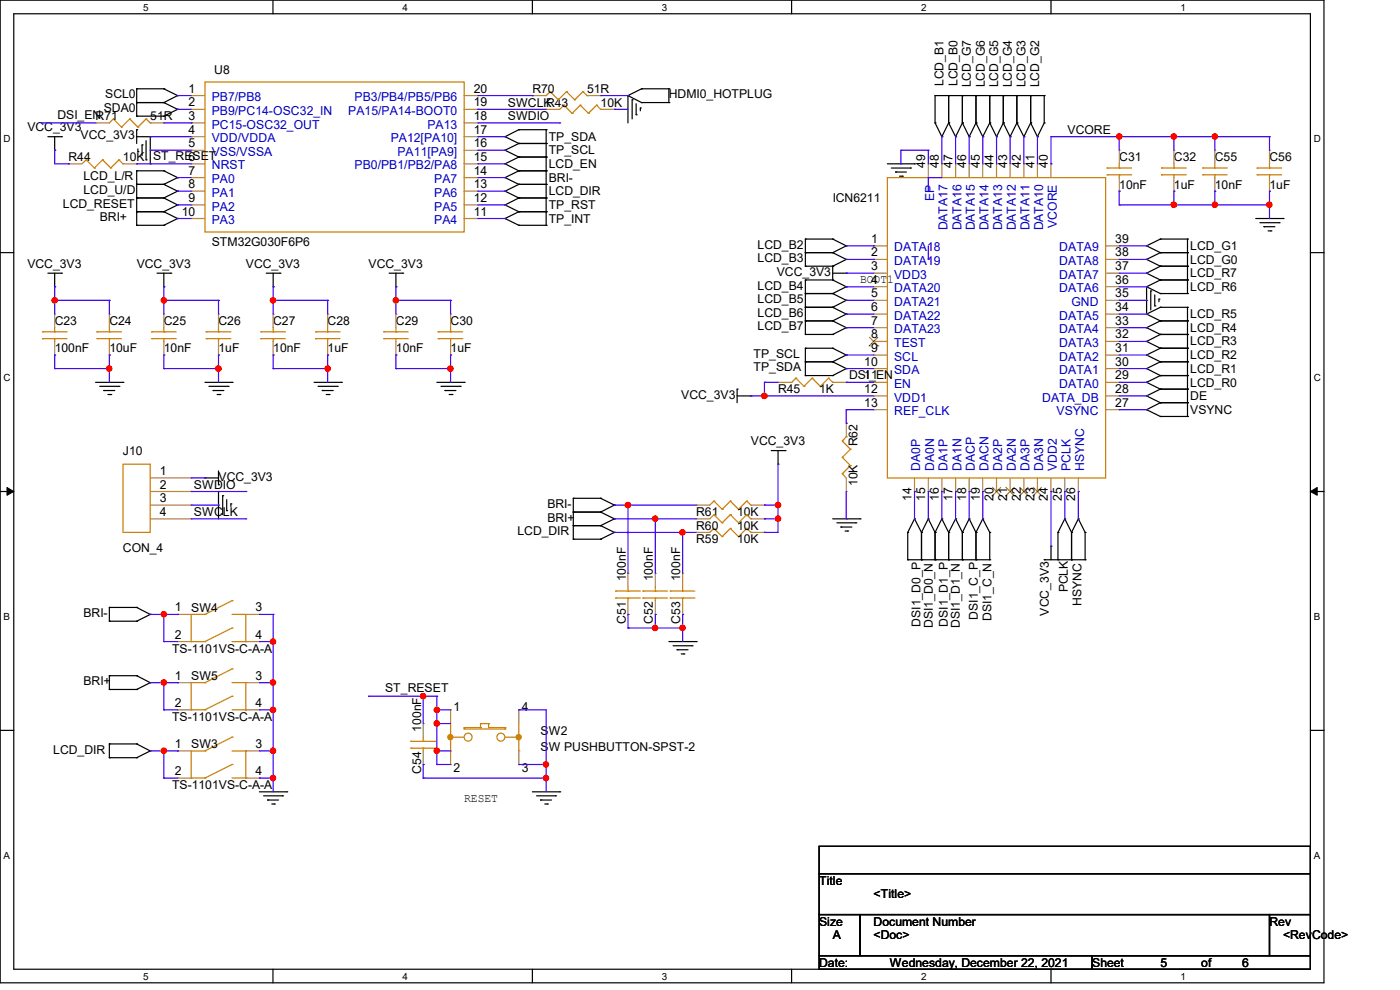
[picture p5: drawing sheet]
<svg xmlns="http://www.w3.org/2000/svg" width="297mm" height="210mm" viewBox="0 0 297 210" stroke-linecap="round" stroke-linejoin="round" font-family="sans-serif">
<path d="M0 0h280.9v208.5h-280.9zM2.9 2.9h275.1v202.7h-275.1z" fill="none" stroke="#000" stroke-width=".25"/>
<g fill="#fff">
<path d="M30.4 .3h1.1v2.4h-1.1z"/>
<path d="M30.4 205.9h1.1v2.3h-1.1z"/>
</g>
<path d="M57.9 0v2.9M57.9 205.6v2.9" fill="none" stroke="#000" stroke-width=".25"/>
<g fill="#fff">
<path d="M85.4 .3h1.1v2.4h-1.1z"/>
<path d="M85.4 205.9h1.1v2.3h-1.1z"/>
</g>
<path d="M112.9 0v2.9M112.9 205.6v2.9" fill="none" stroke="#000" stroke-width=".25"/>
<g fill="#fff">
<path d="M140.4 .3h1.2v2.4h-1.2z"/>
<path d="M140.4 205.9h1.2v2.3h-1.2z"/>
</g>
<path d="M167.9 0v2.9M167.9 205.6v2.9" fill="none" stroke="#000" stroke-width=".25"/>
<g fill="#fff">
<path d="M195.4 .3h1.2v2.4h-1.2z"/>
<path d="M195.4 205.9h1.2v2.3h-1.2z"/>
</g>
<path d="M223 0v2.9M223 205.6v2.9" fill="none" stroke="#000" stroke-width=".25"/>
<g fill="#fff">
<path d="M250.4 .3h1.2v2.4h-1.2z"/>
<path d="M250.4 205.9h1.2v2.3h-1.2z"/>
<path d="M.8 28.2h1.4v2.4h-1.4z"/>
<path d="M278.7 28.2h1.5v2.4h-1.5z"/>
<path d="M.8 78.9h1.4v2.3h-1.4z"/>
<path d="M278.7 78.9h1.5v2.3h-1.5z"/>
</g>
<path d="M0 53.6h2.9M278 53.6h2.9" fill="none" stroke="#000" stroke-width=".25"/>
<g fill="#fff">
<path d="M.8 129.6h1.3v2.3h-1.3z"/>
<path d="M278.7 129.6h1.4v2.3h-1.4z"/>
</g>
<path d="M0 104.3h2.9M278 104.3h2.9" fill="none" stroke="#000" stroke-width=".25"/>
<path d="M1.5 103.4l1.4 .9-1.4 .8zM278 104.3l1.4-.9v1.7z" fill="#000" stroke="#000" stroke-width=".21"/>
<g fill="#fff">
<path d="M.8 180.3h1.3v2.3h-1.3z"/>
<path d="M278.7 180.3h1.4v2.3h-1.4z"/>
</g>
<g fill="none" stroke="#000" stroke-width=".25">
<path d="M29 18.8h.1M29 18.8v5.8M29 18.8h5.8M34.8 18.8h.1M34.8 18.8l2.9 1.5M136.1 18.8h.1M136.1 18.8h5.8M136.1 18.8l-2.9 1.5M141.9 18.8h.1M141.9 18.8v3M10.2 29h2.8M11.6 31.9h.1"/>
<path d="M11.6 29v2.9M13 29h.1M29 39.1h.1M29 36.2h.1M29 21.8h.1M29 24.6h.1M29 27.5h.1M29 39.1h5.8M29 27.5v2.9M29 36.2v11.6M29 36.2h5.8M29 21.8h5.8"/>
<path d="M29 24.6h5.8M29 29h2.9M29.3 32.2h.1M29.3 31.6v.6M30.1 30.7h.1M30.1 30.7v2.3M31 33.9h.1M31 29.8v4.1M31.9 29h.1M31.9 34.8h.1M31.9 29v5.8M34.8 39.1h.1"/>
<path d="M34.8 36.2h.1M34.8 21.8h.1M34.8 24.6h.1M34.8 36.2l2.9 1.5M34.8 39.1l2.9 1.5M34.8 21.8l2.9 1.4M37.7 37.7h.1M37.7 20.3h.1M37.7 23.2h.1M37.7 37.7l-2.9 1.4M37.7 20.3l-2.9 1.5M37.7 23.2l-2.9 1.4"/>
<path d="M107.1 29h.1M107.1 31.9h.1M107.1 34.8h.1M107.1 37.7h.1M107.1 29l3 1.4M107.1 31.9l3 1.4M107.1 34.8l3 1.4M107.1 37.7l3 1.4M110.1 27.5h.1M110.1 30.4h.1M110.1 33.3h.1M110.1 39.1h.1"/>
<path d="M110.1 36.2h.1M110.1 39.1h5.8M110.1 36.2h5.8M110.1 27.5l-3 1.5M110.1 27.5h5.8M110.1 30.4h5.8M110.1 30.4l-3 1.5M110.1 33.3h5.8M110.1 39.1l-3 1.5M110.1 33.3l-3 1.5M110.1 36.2l-3 1.5M115.9 27.5h.1"/>
<path d="M115.9 30.4h.1M115.9 33.3h.1M115.9 39.1h.1M115.9 36.2h.1M115.9 27.5v20.3M133.2 20.3h.1M133.2 20.3l2.9 1.5M133.2 20.3v5.8M134.1 21.2h.1M134.1 21.2v4M135 24.3h.1M135 22v2.3"/>
<path d="M135.8 22.9h.1M135.8 22.9v.6M136.1 21.8h.1M136.1 21.8h5.8M141.9 21.8h.1M188.3 34.8h5.7M189.1 35.6h4.1M190 36.5h.1M190 36.5h2.3M190.8 37.4h.6M191.4 37.4h.1M193.2 35.6h.1"/>
<path d="M194 34.8h.1M198.4 26.1h.1M198.4 20.3h.1M198.4 20.3h23.1M198.4 26.1l1.4 2.9M198.4 20.3v5.8M199.8 29h.1M201.3 26.1h.1M201.3 20.3h.1M201.3 26.1l1.4 2.9M201.3 20.3v5.8M201.3 26.1l-1.5 2.9"/>
<path d="M202.7 29h.1M204.2 20.3h.1M204.2 26.1h.1M204.2 20.3v5.8M204.2 26.1l-1.5 2.9M204.2 26.1l1.4 2.9M205.6 29h.1M207.1 20.3h.1M207.1 26.1h.1M207.1 20.3v5.8M207.1 26.1l-1.5 2.9M207.1 26.1l1.4 2.9"/>
<path d="M208.5 29h.1M210 20.3h.1M210 26.1h.1M210 20.3v5.8M210 26.1l-1.5 2.9M210 26.1l1.4 2.9M211.4 29h.1M212.9 20.3h.1M212.9 26.1h.1M212.9 20.3v5.8M212.9 26.1l-1.5 2.9M212.9 26.1l1.4 2.9"/>
<path d="M214.3 29h.1M215.7 20.3h.1M215.7 26.1h.1M215.7 20.3v5.8M215.7 26.1l-1.4 2.9M215.7 26.1l1.5 2.9M217.2 29h.1M218.7 20.3h.1M218.7 26.1h.1M218.7 20.3v5.8M218.7 26.1l-1.5 2.9M218.7 26.1l1.4 2.9"/>
<path d="M220.1 29h.1M221.5 20.3h.1M221.5 26.1h.1M221.5 20.3v5.8M221.5 26.1l-1.4 2.9M10.2 58h2.8M11.6 58v2.8M13 58h.1M29 42h.1M29 44.9h.1M29 47.8h.1M29 42h5.8"/>
<path d="M29 44.9h5.8M29 47.8h5.8M33.3 58h2.9M34.8 42h.1M34.8 44.9h.1M34.8 47.8h.1M34.8 42l2.9 1.5M34.8 44.9l2.9 1.5M34.8 58v2.8M36.2 58h.1M37.7 40.6h.1M37.7 43.5h.1"/>
<path d="M37.7 46.4h.1M37.7 40.6l-2.9 1.4M37.7 43.5l-2.9 1.4M37.7 46.4l-2.9 1.4M56.5 58h2.9M58 58v2.8M59.4 58h.1M82.5 58h2.9M84 58v2.8M85.4 58h.1M107.1 40.6h.1M107.1 43.5h.1"/>
<path d="M107.1 46.4h.1M107.1 40.6l3 1.4M107.1 43.5l3 1.4M107.1 46.4l3 1.4M110.1 42h.1M110.1 44.9h.1M110.1 47.8h.1M110.1 42h5.8M110.1 44.9h5.8M110.1 42l-3 1.5M110.1 44.9l-3 1.5M110.1 47.8h5.8"/>
<path d="M115.9 42h.1M115.9 44.9h.1M115.9 47.8h.1M170.9 53.6h.1M170.9 50.7h.1M170.9 56.5h.1M170.9 59.4h.1M170.9 53.6h5.8M170.9 50.7v5.8M170.9 59.4v11.6M170.9 50.7h5.8M170.9 56.5h5.8"/>
<path d="M170.9 59.4h5.8M176.7 53.6h.1M176.7 50.7h.1M176.7 56.5h.1M176.7 59.4h.1M176.7 50.7l2.8 1.5M176.7 53.6l2.8 1.4M176.7 59.4l2.8 1.4M176.7 58h2.8M176.7 56.5v2.9M179.5 52.2h.1M179.5 55h.1"/>
<path d="M179.5 58h.1M179.5 52.2l-2.8 1.4M179.5 55l-2.8 1.5M243.2 55h.1M243.2 52.2h.1M243.2 58h.1M243.2 55l3 1.5M243.2 52.2l3 1.4M243.2 58l3 1.4M246.2 53.6h.1M246.2 56.5h.1M246.2 50.7h.1"/>
<path d="M246.2 59.4h.1M246.2 53.6h5.7M246.2 50.7h5.7M246.2 56.5h5.7M246.2 59.4h5.7M246.2 53.6l-3 1.4M246.2 50.7l-3 1.5M246.2 59.4l-3 1.4M246.2 56.5l-3 1.5M251.9 53.6h.1M251.9 56.5h.1M251.9 50.7h.1"/>
<path d="M251.9 59.4h.1M251.9 50.7v11.6M266.4 46.4h5.8M267.3 47.2h4.1M268.1 48.1h.1M268.1 48.1h2.4M269 49h.6M269.6 49h.1M271.4 47.2h.1M272.2 46.4h.1M11.6 60.8h.1M34.8 60.8h.1"/>
<path d="M58 60.8h.1M84 60.8h.1M170.9 62.3h.1M170.9 65.2h.1M170.9 68.1h.1M170.9 71h.1M170.9 76.8h.1M170.9 73.9h.1M170.9 79.7h.1M170.9 73.9v5.8M170.9 62.3h5.8M170.9 65.2h5.8"/>
<path d="M170.9 68.1h5.8M170.9 71h5.8M170.9 79.7h5.8M170.9 76.8h5.8M170.9 73.9h5.8M176.7 62.3h.1M176.7 65.2h.1M176.7 68.1h.1M176.7 71h.1M176.7 76.8h.1M176.7 73.9h.1M176.7 79.7h.1"/>
<path d="M176.7 62.3l2.8 1.4M176.7 65.2l2.8 1.4M176.7 68.1l2.8 1.4M176.7 73.9l2.8 1.4M176.7 76.8l2.8 1.4M179.5 60.8h.1M179.5 63.7h.1M179.5 66.6h.1M179.5 69.5h.1M179.5 75.3h.1M179.5 78.2h.1M179.5 60.8l-2.8 1.5"/>
<path d="M179.5 63.7l-2.8 1.5M179.5 66.6l-2.8 1.5M179.5 69.5l-2.8 1.5M179.5 75.3l-2.8 1.5M179.5 78.2l-2.8 1.5M243.2 78.2h.1M243.2 75.3h.1M243.2 72.4h.1M243.2 69.5h.1M243.2 66.6h.1M243.2 60.8h.1M243.2 78.2l3 1.5"/>
<path d="M243.2 75.3l3 1.5M243.2 72.4l3 1.5M243.2 69.5l3 1.5M243.2 66.6l3 1.5M243.2 60.8l3 1.5M243.2 60.8v5.8M244.1 61.7h.1M244.1 61.7v4M245 64.9h.1M245 62.6v2.3M245.9 63.5h.1M245.9 63.5v.5"/>
<path d="M246.2 79.7h.1M246.2 76.8h.1M246.2 73.9h.1M246.2 71h.1M246.2 68.1h.1M246.2 65.2h.1M246.2 62.3h.1M246.2 62.3h5.7M246.2 65.2h5.7M246.2 68.1h5.7M246.2 71h5.7M246.2 79.7l-3 1.4"/>
<path d="M246.2 79.7h5.7M246.2 76.8l-3 1.4M246.2 76.8h5.7M246.2 73.9l-3 1.4M246.2 73.9h5.7M246.2 71l-3 1.4M246.2 68.1l-3 1.4M246.2 65.2l-3 1.4M251.9 79.7h.1M251.9 76.8h.1M251.9 73.9h.1M251.9 71h.1"/>
<path d="M251.9 68.1h.1M251.9 65.2h.1M251.9 62.3h.1M251.9 65.2v23.1M20.3 81.1h5.8M21.2 82h4M22 82.8h.1M22 82.8h2.3M22.9 83.7h.6M23.5 83.7h.1M25.2 82h.1M26.1 81.1h.1"/>
<path d="M43.5 81.1h5.7M44.3 82h4.1M45.2 82.8h.1M45.2 82.8h2.3M46.1 83.7h.6M46.4 99.9v2.9M46.7 83.7h.1M48.4 82h.1M49.2 81.1h.1M66.6 81.1h5.8M67.5 82h4M68.4 82.8h.1"/>
<path d="M68.4 82.8h2.3M69.2 83.7h.6M69.8 83.7h.1M71.5 82h.1M72.4 81.1h.1M92.7 81.1h5.8M93.6 82h4M94.4 82.8h.1M94.4 82.8h2.3M95.3 83.7h.6M95.9 83.7h.1M97.6 82h.1"/>
<path d="M98.5 81.1h.1M156.4 82.5h.1M156.4 84h2.9M156.4 82.5v2.9M159.3 84h.1M163.6 95.6h2.9M165.1 98.5h.1M165.1 95.6v2.9M166.5 95.6h.1M243.2 81.1h.1M243.2 84h.1M243.2 86.9h.1"/>
<path d="M243.2 81.1l3 1.4M243.2 84l3 1.4M243.2 86.9l3 1.4M246.2 82.5h.1M246.2 85.4h.1M246.2 88.3h.1M246.2 82.5h5.7M246.2 82.5l-3 1.5M246.2 85.4h5.7M246.2 85.4l-3 1.5M246.2 88.3h5.7M251.9 82.5h.1"/>
<path d="M251.9 85.4h.1M251.9 88.3h.1M43.5 101.4h.1M43.5 101.4h2.9M46.4 102.8h.1M46.4 104.3h.1M46.4 104.3v5.8M47.2 105.2h.1M47.2 105.2v4M48.1 108.3h.1M48.1 106v2.3M49 106.9h.1"/>
<path d="M49 106.9v.5M121.6 114.4h.1M121.6 111.5h.1M121.6 108.6h.1M121.6 105.7h.1M121.6 114.4h5.8M121.6 105.7v8.7M121.6 111.5h5.8M121.6 108.6h5.8M121.6 105.7h5.8M127.4 114.4h.1M127.4 111.5h.1"/>
<path d="M127.4 108.6h.1M127.4 105.7h.1M127.4 111.5l2.9 1.4M127.4 105.7l2.9 1.4M127.4 108.6l2.9 1.5M130.3 112.9h.1M130.3 107.1h.1M130.3 110.1h.1M130.3 112.9l-2.9 1.5M130.3 107.1l-2.9 1.5M130.3 110.1l-2.9 1.4M176.7 110.1h5.8"/>
<path d="M177.5 110.9h4.1M178.4 111.8h.1M178.4 111.8h2.3M179.3 112.6h.5M179.8 112.6h.1M181.6 110.9h.1M182.5 110.1h.1M192.6 118.7h.1M192.6 112.9h.1M192.6 118.7h17.4M192.6 112.9v5.8M194 110.1h.1"/>
<path d="M194 110.1l1.5 2.8M194 110.1l-1.4 2.8M195.5 118.7h.1M195.5 112.9h.1M195.5 112.9v5.8M196.9 110.1h.1M196.9 110.1l1.5 2.8M196.9 110.1l-1.4 2.8M198.4 112.9h.1M198.4 118.7h.1M198.4 112.9v5.8M199.8 110.1h.1"/>
<path d="M199.8 110.1l1.5 2.8M199.8 110.1l-1.4 2.8M201.3 118.7h.1M201.3 112.9h.1M201.3 112.9v5.8M202.7 110.1h.1M202.7 110.1l1.5 2.8M202.7 110.1l-1.4 2.8M204.2 112.9h.1M204.2 118.7h.1M204.2 112.9v5.8M205.6 110.1h.1"/>
<path d="M205.6 110.1l1.5 2.8M205.6 110.1l-1.4 2.8M207.1 118.7h.1M207.1 112.9h.1M207.1 112.9v5.8M208.5 110.1h.1M208.5 110.1l1.5 2.8M208.5 110.1l-1.4 2.8M210 112.9h.1M210 118.7h.1M210 112.9v5.8M221.5 118.7h.1"/>
<path d="M221.5 118.7h8.7M223 115.9h.1M223 115.9v2.8M224.5 118.7h.1M224.5 112.9h.1M224.5 112.9v5.8M225.9 110.1h.1M225.9 110.1l1.4 2.8M225.9 110.1l-1.4 2.8M227.3 118.7h.1M227.3 112.9h.1M227.3 112.9v5.8"/>
<path d="M228.8 110.1h.1M228.8 110.1l1.4 2.8M228.8 110.1l-1.5 2.8M230.2 112.9h.1M230.2 118.7h.1M230.2 112.9v5.8M23.2 131.8h.1M23.2 128.9h.1M23.2 131.8h5.8M23.2 128.9v2.9M23.2 128.9h5.8M29 131.8h.1"/>
<path d="M29 128.9h.1M29 128.9l2.9 1.4M31.9 130.3h.1M31.9 130.3l-2.9 1.5M141.9 136.1h5.8M142.8 137h4M143.6 137.8h.1M143.6 137.8h2.4M144.5 138.7h.6M145.1 138.7h.1M146.8 137h.1M147.7 136.1h.1"/>
<path d="M0 154.9h2.9M23.2 146.3h.1M23.2 143.3h.1M23.2 157.8h.1M23.2 143.3v3M23.2 157.8v2.9M23.2 146.3h5.8M23.2 143.3h5.8M23.2 157.8h5.8M29 146.3h.1M29 143.3h.1M29 157.8h.1"/>
<path d="M29 143.3l2.9 1.5M29 157.8l2.9 1.5M31.9 144.8h.1M31.9 159.3h.1M31.9 144.8l-2.9 1.5M31.9 159.3l-2.9 1.4M278 154.9h2.9M23.2 160.7h.1M23.2 160.7h5.8M29 160.7h.1M55 168h5.8M55.9 168.8h4"/>
<path d="M56.8 169.7h.1M56.8 169.7h2.3M57.7 170.6h.5M58.2 170.6h.1M59.9 168.8h.1M60.8 168h.1M112.9 168h5.8M113.8 168.8h4.1M114.7 169.7h.1M114.7 169.7h2.3M115.6 170.6h.5M116.1 170.6h.1"/>
<path d="M117.9 168.8h.1M118.7 168h.1M173.8 179.5h104.2v5.8h-104.2zM173.8 185.3h104.2v8.7h-104.2zM173.8 194h8.7v8.7h-8.7zM182.5 194h86.8v8.7h-86.8zM269.3 194h8.7v8.7h-8.7zM173.8 202.7h57.9v2.9h-57.9zM231.7 202.7h46.3v2.9h-46.3z"/>
</g>
<g fill="none" stroke="#cc8006" stroke-width=".25">
<path d="M43.5 17.4h55v31.8h-55zM116.7 19.4h.1M116.7 19.4l-.8 .9M116.7 19.4l1.7 1.8M120.2 19.4h.1M120.2 19.4l1.7 1.8M120.2 19.4l-1.8 1.8M123.7 19.4h.1M123.7 19.4l-1.8 1.8M123.7 19.4l.8 .9M18.3 33.9h.1M18.3 33.9l-.9 .9"/>
<path d="M18.3 33.9l1.7 1.7M20 35.6h.1M21.8 33.9h.1M21.8 33.9l-1.8 1.7M21.8 33.9l1.7 1.7M23.5 35.6h.1M24 25.2h.1M24 25.2l-.8 .9M24 25.2l1.8 1.8M25.2 33.9h.1M25.2 33.9l-1.7 1.7M25.2 33.9l.9 .9"/>
<path d="M25.8 27h.1M26.1 34.8h.1M27.5 25.2h.1M27.5 25.2l-1.7 1.8M27.5 25.2l1.8 1.8M29.3 27h.1M31 25.2h.1M31 25.2l-1.7 1.8M31 25.2l.9 .9M31.9 26.1h.1M118.4 21.2h.1M119.6 22.3h.1"/>
<path d="M119.6 22.3l-.9 .9M119.6 22.3l1.8 1.7M121.4 24h.1M121.9 21.2h.1M123.1 22.3h.1M123.1 22.3l-1.7 1.7M123.1 22.3l1.7 1.7M124.5 20.3h.1M124.8 24h.1M126.6 22.3h.1M126.6 22.3l-1.8 1.7M126.6 22.3l.8 .9"/>
<path d="M127.4 23.2h.1M188.3 37.7h46.3v63.7h-46.3zM234.9 35.6h.1M234.9 37.1h.1M234.9 35.6h5.2M234.9 37.1h5.2M237.4 37.1h.1M237.4 35.6h.1M237.4 34.8v.8M237.4 37.1v.6M246.4 35.6h.1M246.4 37.1h.1"/>
<path d="M246.4 35.6h5.3M246.4 37.1h5.3M249 37.1h.1M249 35.6h.1M249 34.8v.8M249 37.1v.6M255.1 35.6h.1M255.1 37.1h.1M255.1 35.6h5.2M255.1 37.1h5.2M257.7 37.1h.1M257.7 35.6h.1"/>
<path d="M257.7 34.8v.8M257.7 37.1v.6M266.7 35.6h.1M266.7 37.1h.1M266.7 35.6h5.2M266.7 37.1h5.2M269.3 37.1h.1M269.3 35.6h.1M269.3 34.8v.8M269.3 37.1v.6M9 70.4h.1M9 71.8h.1"/>
<path d="M9 70.4h5.2M9 71.8h5.2M11.6 71.8h.1M11.6 70.4h.1M11.6 69.5v.9M11.6 71.8v.6M20.6 70.4h.1M20.6 71.8h.1M20.6 70.4h5.2M20.6 71.8h5.2M23.2 71.8h.1M23.2 70.4h.1"/>
<path d="M23.2 69.5v.9M23.2 71.8v.6M32.2 70.4h.1M32.2 71.8h.1M32.2 70.4h5.2M32.2 71.8h5.2M34.8 71.8h.1M34.8 70.4h.1M34.8 69.5v.9M34.8 71.8v.6M43.7 70.4h.1M43.7 71.8h.1"/>
<path d="M43.7 70.4h5.3M43.7 71.8h5.3M46.4 71.8h.1M46.4 70.4h.1M46.4 69.5v.9M46.4 71.8v.6M55.3 70.4h.1M55.3 71.8h.1M55.3 70.4h5.2M55.3 71.8h5.2M58 71.8h.1M58 70.4h.1"/>
<path d="M58 69.5v.9M58 71.8v.6M66.9 70.4h.1M66.9 71.8h.1M66.9 70.4h5.2M66.9 71.8h5.2M69.5 71.8h.1M69.5 70.4h.1M69.5 69.5v.9M69.5 71.8v.6M81.4 70.4h.1M81.4 71.8h.1"/>
<path d="M81.4 70.4h5.2M81.4 71.8h5.2M84 71.8h.1M84 70.4h.1M84 69.5v.9M84 71.8v.6M93 70.4h.1M93 71.8h.1M93 70.4h5.2M93 71.8h5.2M95.6 71.8h.1M95.6 70.4h.1"/>
<path d="M95.6 69.5v.9M95.6 71.8v.6M26.1 98.5h5.8v14.4h-5.8zM168.8 80.2h.1M168.8 80.2l-.8 .9M168.8 80.2l1.8 1.8M170.6 82h.1M172.3 80.2h.1M172.3 80.2l-1.7 1.8M172.3 80.2l1.7 1.8M174 82h.1M175.8 80.2h.1"/>
<path d="M175.8 80.2l-1.8 1.8M175.8 80.2l.9 .9M176.7 81.1h.1M178.7 97h.1M178.7 93.6h.1M178.7 97l1.7 1.8M178.7 93.6l1.7 1.7M179.5 92.7h.1M179.5 92.7l-.8 .9M180.4 98.8h.1M180.4 95.3h.1M180.4 98.8l-1.7 1.7"/>
<path d="M180.4 95.3l-1.7 1.7M151.5 106.3h.1M151.5 112.1h.1M151.5 109.2h.1M151.5 106.3l-.9 .8M151.5 106.3l1.7 1.7M151.5 112.1l-.9 .8M151.5 112.1l1.7 1.7M151.5 109.2l-.9 .9M151.5 109.2l1.7 1.7M153.2 108h.1M153.2 113.8h.1"/>
<path d="M153.2 110.9h.1M154.9 106.3h.1M154.9 112.1h.1M154.9 109.2h.1M154.9 106.3l-1.7 1.7M154.9 106.3l1.8 1.7M154.9 112.1l-1.7 1.7M154.9 112.1l1.8 1.7M154.9 109.2l-1.7 1.7M154.9 109.2l1.8 1.7M156.7 108h.1M156.7 113.8h.1"/>
<path d="M156.7 110.9h.1M158.4 106.3h.1M158.4 112.1h.1M158.4 109.2h.1M158.4 106.3l-1.7 1.7M158.4 106.3l.9 .8M158.4 112.1l-1.7 1.7M158.4 112.1l.9 .8M158.4 109.2l-1.7 1.7M158.4 109.2l.9 .9M159.3 107.1h.1M159.3 112.9h.1"/>
<path d="M159.3 110.1h.1M178.7 100.5h.1M178.7 100.5l.8 .9M40.6 136.1h.1M40.6 136.1h2.9M43.5 130.3h.1M43.5 136.1h.1M43.5 130.3h-2.9v5.8M49.2 127.4h.1M49.2 133.2h.1M49.2 130.3h3M49.2 127.4l-5.7 2.9"/>
<path d="M49.2 136.1h3M49.2 133.2l-5.7 2.9M52.2 130.3h.1M52.2 136.1h.1M52.2 130.3v5.8M130.6 125.4h.1M130.6 126.9h.1M130.6 125.4h5.2M130.6 126.9h5.2M133.2 126.9h.1M133.2 125.4h.1M133.2 124.5v.9"/>
<path d="M133.2 126.9v.5M136.4 125.4h.1M136.4 126.9h.1M136.4 125.4h5.2M136.4 126.9h5.2M139 126.9h.1M139 125.4h.1M139 124.5v.9M139 126.9v.5M142.2 125.4h.1M142.2 126.9h.1M142.2 125.4h5.2"/>
<path d="M142.2 126.9h5.2M144.8 126.9h.1M144.8 125.4h.1M144.8 124.5v.9M144.8 126.9v.5M40.6 150.6h.1M40.6 150.6h2.9M43.5 144.8h.1M43.5 150.6h.1M43.5 159.3h.1M43.5 144.8h-2.9v5.8M43.5 159.3h-2.9v5.8"/>
<path d="M49.2 141.9h.1M49.2 147.7h.1M49.2 156.4h.1M49.2 144.8h3M49.2 141.9l-5.7 2.9M49.2 150.6h3M49.2 147.7l-5.7 2.9M49.2 159.3h3M49.2 156.4l-5.7 2.9M52.2 144.8h.1M52.2 150.6h.1M52.2 159.3h.1"/>
<path d="M52.2 144.8v5.8M52.2 159.3v5.8M87.2 157.3h.1M87.2 158.7h.1M87.2 157.3h5.2M87.2 158.7h5.2M89.8 158.7h.1M89.8 157.3h.1M89.8 156.4v.9M89.8 158.7v.6M95.6 156.4h.1M95.6 159.3h.1"/>
<path d="M95.6 156.4h2.9M95.6 153.5v5.8M98.5 154.3h.1M98.5 154.6h.1M98.5 154.6h8.6M98.5 154.3h3.4M98.5 154.3v.3M101.9 153.5h.1M101.9 154.3h.1M101.9 153.5h1.8M101.9 153.5v.8M103.7 154.3h.1"/>
<path d="M103.7 153.5h.1M103.7 154.3h3.4M103.7 153.5v.8M107.1 154.6h.1M107.1 154.3h.1M107.1 154.3v.3M107.1 156.4h3M110.1 156.4h.1M110.1 159.3h.1M110.1 153.5v5.8M40.6 165.1h.1M40.6 165.1h2.9"/>
<path d="M43.5 165.1h.1M49.2 162.2h.1M49.2 165.1h3M49.2 162.2l-5.7 2.9M52.2 165.1h.1"/>
<circle cx="99.3" cy="156.4" r=".85"/>
<circle cx="106.3" cy="156.4" r=".85"/>
</g>
<g fill="none" stroke="#a84" stroke-width=".25">
<path d="M14.5 34.8h.1M14.5 34.8h2.9M20.3 26.1h.1M20.3 26.1h2.9M26.1 34.8h2.9M29 34.8h.1M31.9 26.1h2.9M34.8 26.1h.1M40.6 20.3h.1M40.6 23.2h.1M40.6 26.1h.1M40.6 29h.1"/>
<path d="M40.6 31.9h.1M40.6 34.8h.1M40.6 37.7h.1M40.6 34.8h2.9M40.6 23.2h2.9M40.6 26.1h2.9M40.6 20.3h2.9M40.6 29h2.9M40.6 31.9h2.9M40.6 37.7h2.9M98.5 34.8h2.9M98.5 23.2h2.9"/>
<path d="M98.5 26.1h2.9M98.5 20.3h2.9M98.5 29h2.9M98.5 31.9h2.9M98.5 37.7h2.9M101.4 37.7h.1M101.4 34.8h.1M101.4 31.9h.1M101.4 29h.1M101.4 26.1h.1M101.4 23.2h.1M101.4 20.3h.1"/>
<path d="M112.9 20.3h.1M112.9 20.3h3M115.9 23.2h.1M115.9 23.2h2.8M124.5 20.3h2.9M127.4 20.3h.1M127.4 23.2h2.9M130.3 23.2h.1M196.9 34.8h.1M196.9 34.8v2.9M199.8 34.8h.1M199.8 34.8v2.9"/>
<path d="M202.7 34.8h.1M202.7 34.8v2.9M205.6 34.8h.1M205.6 34.8v2.9M208.5 34.8h.1M208.5 34.8v2.9M211.4 34.8h.1M211.4 34.8v2.9M214.3 34.8h.1M214.3 34.8v2.9M217.2 34.8h.1M217.2 34.8v2.9"/>
<path d="M220.1 34.8h.1M220.1 34.8v2.9M223 34.8h.1M223 34.8v2.9M237.4 31.9h.1M237.4 31.9v2.9M237.4 37.7v2.9M249 31.9h.1M249 31.9v2.9M249 37.7v2.9M257.7 31.9h.1M257.7 31.9v2.9"/>
<path d="M257.7 37.7v2.9M269.3 31.9h.1M269.3 31.9v2.9M269.3 37.7v2.9M40.6 40.6h.1M40.6 43.5h.1M40.6 46.4h.1M40.6 40.6h2.9M40.6 43.5h2.9M40.6 46.4h2.9M98.5 40.6h2.9M98.5 43.5h2.9"/>
<path d="M98.5 46.4h2.9M101.4 46.4h.1M101.4 43.5h.1M101.4 40.6h.1M185.3 52.2h.1M185.3 55h.1M185.3 58h.1M185.3 52.2h3M185.3 55h3M185.3 58h3M234.6 52.2h2.8M234.6 55h2.8"/>
<path d="M234.6 58h2.8M237.4 58h.1M237.4 55h.1M237.4 52.2h.1M237.4 40.6h.1M249 40.6h.1M257.7 40.6h.1M269.3 40.6h.1M11.6 75.3h.1M11.6 66.6h.1M11.6 66.6v2.9M11.6 72.4v2.9"/>
<path d="M23.2 75.3h.1M23.2 66.6h.1M23.2 66.6v2.9M23.2 72.4v2.9M34.8 75.3h.1M34.8 66.6h.1M34.8 66.6v2.9M34.8 72.4v2.9M46.4 75.3h.1M46.4 66.6h.1M46.4 66.6v2.9M46.4 72.4v2.9"/>
<path d="M58 75.3h.1M58 66.6h.1M58 66.6v2.9M58 72.4v2.9M69.5 75.3h.1M69.5 66.6h.1M69.5 66.6v2.9M69.5 72.4v2.9M84 75.3h.1M84 66.6h.1M84 66.6v2.9M84 72.4v2.9"/>
<path d="M95.6 75.3h.1M95.6 66.6h.1M95.6 66.6v2.9M95.6 72.4v2.9M185.3 60.8h.1M185.3 63.7h.1M185.3 66.6h.1M185.3 69.5h.1M185.3 72.4h.1M185.3 75.3h.1M185.3 78.2h.1M185.3 60.8h3"/>
<path d="M185.3 63.7h3M185.3 66.6h3M185.3 69.5h3M185.3 72.4h3M185.3 75.3h3M185.3 78.2h3M234.6 60.8h2.8M234.6 63.7h2.8M234.6 66.6h2.8M234.6 69.5h2.8M234.6 72.4h2.8M234.6 75.3h2.8"/>
<path d="M234.6 78.2h2.8M237.4 78.2h.1M237.4 75.3h.1M237.4 72.4h.1M237.4 69.5h.1M237.4 66.6h.1M237.4 63.7h.1M237.4 60.8h.1M165.1 81.1h.1M165.1 81.1h2.9M176.7 81.1h2.8M179.5 81.1h.1"/>
<path d="M179.5 89.8h.1M179.5 89.8v2.9M185.3 81.1h.1M185.3 84h.1M185.3 86.9h.1M185.3 81.1h3M185.3 84h3M185.3 86.9h3M234.6 81.1h2.8M234.6 84h2.8M234.6 86.9h2.8M237.4 86.9h.1"/>
<path d="M237.4 84h.1M237.4 81.1h.1M31.9 107.1h8.7M31.9 101.4h8.7M31.9 104.3h8.7M31.9 110.1h8.7M40.6 101.4h.1M40.6 104.3h.1M40.6 107.1h.1M40.6 110.1h.1M147.7 107.1h.1M147.7 112.9h.1"/>
<path d="M147.7 110.1h.1M147.7 107.1h2.9M147.7 110.1h2.9M147.7 112.9h2.9M159.3 107.1h2.9M159.3 110.1h2.9M159.3 112.9h2.9M162.2 107.1h.1M162.2 112.9h.1M162.2 110.1h.1M179.5 104.3h.1M179.5 101.4v2.9"/>
<path d="M194 104.3h.1M194 101.4v2.9M196.9 104.3h.1M196.9 101.4v2.9M199.8 104.3h.1M199.8 101.4v2.9M202.7 104.3h.1M202.7 101.4v2.9M205.6 104.3h.1M205.6 101.4v2.9M208.5 104.3h.1M208.5 101.4v2.9"/>
<path d="M211.4 104.3h.1M211.4 101.4v2.9M214.3 104.3h.1M214.3 101.4v2.9M217.2 104.3h.1M217.2 101.4v2.9M220.1 104.3h.1M220.1 101.4v2.9M223 104.3h.1M223 101.4v2.9M225.9 104.3h.1M225.9 101.4v2.9"/>
<path d="M228.8 104.3h.1M228.8 101.4v2.9M37.7 130.3h.1M37.7 136.1h.1M37.7 130.3h2.9M37.7 136.1h2.9M52.2 130.3h2.8M52.2 136.1h2.8M55 130.3h.1M55 136.1h.1M133.2 130.3h.1M133.2 121.6h.1"/>
<path d="M133.2 121.6v2.9M133.2 127.4v2.9M139 130.3h.1M139 121.6h.1M139 121.6v2.9M139 127.4v2.9M144.8 130.3h.1M144.8 121.6h.1M144.8 121.6v2.9M144.8 127.4v2.9M37.7 144.8h.1M37.7 150.6h.1"/>
<path d="M37.7 159.3h.1M37.7 144.8h2.9M37.7 150.6h2.9M37.7 159.3h2.9M52.2 144.8h2.8M52.2 150.6h2.8M52.2 159.3h2.8M55 144.8h.1M55 150.6h.1M55 159.3h.1M89.8 153.5h.1M89.8 153.5v2.9"/>
<path d="M89.8 159.3v2.9M95.6 150.6h.1M95.6 150.6v2.9M95.6 159.3v2.9M110.1 150.6h.1M110.1 150.6v2.9M110.1 159.3v2.9M37.7 165.1h.1M37.7 165.1h2.9M52.2 165.1h2.8M55 165.1h.1M89.8 162.2h.1"/>
<path d="M95.6 162.2h.1M110.1 162.2h.1"/>
</g>
<g fill="none" stroke="#804000" stroke-width=".21">
<path d="M184.4 73.4h.1M184.4 71.5l1.9 1.9M186.2 71.5l-1.8 1.9M186.3 73.4h.1M210.5 105.2h.1M210.5 103.4l1.8 1.8M212.3 103.4l-1.8 1.8M212.3 105.2h.1M213.4 105.2h.1M213.4 103.4l1.8 1.8M215.2 103.4l-1.8 1.8M215.2 105.2h.1"/>
<path d="M216.3 105.2h.1M216.3 103.4l1.8 1.8M218.1 103.4l-1.8 1.8M218.1 105.2h.1M219.2 105.2h.1M219.2 103.4l1.8 1.8M221 103.4l-1.8 1.8M221 105.2h.1"/>
</g>
<g fill="#cc8006" stroke="#cc8006" stroke-width=".25">
<circle cx="110" cy="156.4" r=".55"/>
<circle cx="95.5" cy="156.4" r=".55"/>
</g>
<g fill="none" stroke="#4200ff" stroke-width=".25">
<path d="M8.7 26.1h.1M8.7 26.1h11.6M11.6 31.9h.1M11.6 31.9v2.9h2.9M14.5 34.8h.1M29 34.8h.1M29 34.8h11.6M31.9 29h.1M31.9 31.9h.1M31.9 29h8.7M31.9 31.9h8.7M34.8 26.1h5.8"/>
<path d="M37.7 37.7h.1M37.7 20.3h.1M37.7 23.2h.1M37.7 23.2h2.9M37.7 37.7h2.9M37.7 20.3h2.9M40.6 26.1h.1M101.4 23.2h.1M101.4 29h5.7M101.4 31.9h5.7M101.4 23.2h14.5M101.4 34.8h5.7"/>
<path d="M101.4 26.1h17.3M101.4 37.7h5.7M101.4 20.3h11.5M107.1 29h.1M107.1 31.9h.1M107.1 34.8h.1M107.1 37.7h.1M112.9 20.3h.1M118.7 26.1h.1M127.4 20.3h5.8M130.3 23.2h.1M130.3 23.2h2.9"/>
<path d="M133.2 20.3h.1M191.1 31.9h.1M191.1 34.8h.1M191.1 31.9h5.8M191.1 31.9v2.9M196.9 31.9h.1M196.9 37.7h.1M196.9 37.7h2.9M196.9 31.9v2.9M196.9 37.7v2.9M199.8 29h.1M199.8 29v5.8"/>
<path d="M202.7 29h.1M202.7 29v5.8M205.6 29h.1M205.6 29v5.8M208.5 29h.1M208.5 29v5.8M211.4 29h.1M211.4 29v5.8M214.3 29h.1M214.3 29v5.8M217.2 29h.1M217.2 29v5.8"/>
<path d="M220.1 29h.1M220.1 29v5.8M223 34.8h.1M237.4 29h.1M237.4 29v2.9M249 29h.1M249 29v2.9M257.7 29h.1M257.7 29v2.9M269.3 29h.1M269.3 29h-46.3v5.8M269.3 29v2.9"/>
<path d="M37.7 40.6h.1M37.7 43.5h.1M37.7 46.4h.1M37.7 40.6h2.9M37.7 43.5h2.9M37.7 46.4h2.9M101.4 40.6h5.7M101.4 43.5h5.7M101.4 46.4h5.7M107.1 40.6h.1M107.1 43.5h.1M107.1 46.4h.1"/>
<path d="M179.5 58h.1M179.5 52.2h5.8M179.5 55h5.8M179.5 58h5.8M185.3 52.2h.1M185.3 55h.1M196.9 55h.1M196.9 52.2v2.8M237.4 40.6h.1M237.4 43.5h.1M237.4 43.5h31.9M237.4 52.2h5.8"/>
<path d="M237.4 55h5.8M237.4 58h5.8M237.4 40.6v2.9M243.2 55h.1M243.2 52.2h.1M243.2 58h.1M249 40.6h.1M249 40.6v2.9M257.7 40.6h.1M257.7 43.5h.1M257.7 40.6v2.9M269.3 40.6h.1"/>
<path d="M269.3 43.5h.1M269.3 40.6v5.8M11.6 60.8h.1M11.6 75.3h.1M11.6 63.7h.1M11.6 78.2h.1M11.6 60.8v5.8M11.6 75.3v2.9M11.6 63.7h11.6M11.6 78.2h11.6M23.2 75.3h.1M23.2 63.7h.1"/>
<path d="M23.2 78.2h.1M23.2 63.7v2.9M23.2 75.3v5.8M34.8 60.8h.1M34.8 63.7h.1M34.8 75.3h.1M34.8 78.2h.1M34.8 63.7h11.6M34.8 78.2h11.6M34.8 60.8v5.8M34.8 75.3v2.9M46.4 63.7h.1"/>
<path d="M46.4 75.3h.1M46.4 78.2h.1M46.4 63.7v2.9M46.4 75.3v5.8M58 60.8h.1M58 63.7h.1M58 75.3h.1M58 78.2h.1M58 63.7h11.5M58 78.2h11.5M58 60.8v5.8M58 75.3v2.9"/>
<path d="M69.5 63.7h.1M69.5 75.3h.1M69.5 78.2h.1M69.5 63.7v2.9M69.5 75.3v5.8M84 60.8h.1M84 63.7h.1M84 75.3h.1M84 78.2h.1M84 63.7h11.6M84 78.2h11.6M84 60.8v5.8"/>
<path d="M84 75.3v2.9M95.6 63.7h.1M95.6 75.3h.1M95.6 78.2h.1M95.6 63.7v2.9M95.6 75.3v5.8M179.5 60.8h.1M179.5 63.7h.1M179.5 66.6h.1M179.5 69.5h.1M179.5 75.3h.1M179.5 78.2h.1"/>
<path d="M179.5 63.7h5.8M179.5 78.2h5.8M179.5 60.8h5.8M179.5 66.6h5.8M179.5 69.5h5.8M179.5 75.3h5.8M237.4 63.7h5.8M237.4 78.2h5.8M237.4 60.8h5.8M237.4 66.6h5.8M237.4 69.5h5.8M237.4 75.3h5.8"/>
<path d="M237.4 72.4h5.8M243.2 78.2h.1M243.2 75.3h.1M243.2 72.4h.1M243.2 69.5h.1M243.2 66.6h.1M243.2 60.8h.1M243.2 63.7h.1M159.3 84h.1M159.3 84h26M162.2 81.1h.1M162.2 84h.1"/>
<path d="M162.2 81.1h2.9M162.2 81.1v2.9M165.1 98.5v14.4h-2.9M179.5 81.1h.1M179.5 86.9h.1M179.5 89.8h.1M179.5 81.1h5.8M179.5 86.9h5.8M179.5 86.9v2.9M237.4 81.1h5.8M237.4 84h5.8M237.4 86.9h5.8"/>
<path d="M243.2 81.1h.1M243.2 84h.1M243.2 86.9h.1M40.6 101.4h2.9M40.6 107.1h5.8M40.6 104.3h11.6M40.6 110.1h11.6M43.5 101.4h.1M46.4 107.1h.1M52.2 104.3h.1M52.2 110.1h.1M130.3 107.1h.1"/>
<path d="M130.3 110.1h.1M130.3 112.9h.1M130.3 107.1h17.4M130.3 110.1h17.4M130.3 112.9h17.4M133.2 107.1h.1M133.2 107.1v14.5M139 110.1h.1M139 110.1v11.5M144.8 112.9h.1M144.8 112.9v8.7M162.2 112.9h.1"/>
<path d="M162.2 110.1h.1M162.2 107.1h.1M162.2 107.1h2.9M162.2 110.1h2.9M165.1 107.1h.1M165.1 110.1h.1M179.5 110.1h.1M179.5 104.3v5.8M194 104.3h.1M194 104.3v5.8M196.9 104.3h.1M196.9 104.3v5.8"/>
<path d="M199.8 104.3h.1M199.8 104.3v5.8M202.7 104.3h.1M202.7 104.3v5.8M205.6 104.3h.1M205.6 104.3v5.8M208.5 104.3h.1M208.5 104.3v5.8M223 104.3h.1M223 104.3v11.6M225.9 104.3h.1M225.9 104.3v5.8"/>
<path d="M228.8 104.3h.1M228.8 104.3v5.8M31.9 130.3h.1M31.9 130.3h5.8M34.8 136.1h.1M34.8 130.3h.1M34.8 130.3v5.8M34.8 136.1h2.9M37.7 130.3h.1M55 130.3h3M55 136.1h3M58 130.3h.1"/>
<path d="M58 136.1h.1M58 130.3v37.7M133.2 130.3h.1M133.2 133.2h.1M133.2 130.3v2.9M133.2 133.2h11.6M139 130.3h.1M139 133.2h.1M139 130.3v2.9M144.8 130.3h.1M144.8 133.2h.1M144.8 130.3v5.8"/>
<path d="M31.9 159.3h5.8M31.9 144.8h5.8M34.8 144.8h.1M34.8 150.6h.1M34.8 159.3h.1M34.8 144.8v5.8M34.8 159.3v5.8M34.8 150.6h2.9M37.7 144.8h.1M37.7 159.3h.1M55 159.3h3M55 150.6h3"/>
<path d="M55 144.8h3M58 159.3h.1M58 150.6h.1M58 144.8h.1M78.2 147.7h.1M78.2 147.7h14.5M89.8 147.7h.1M89.8 147.7v5.8M92.7 147.7h.1M92.7 153.5h.1M92.7 159.3h.1M92.7 150.6h.1"/>
<path d="M92.7 147.7v14.5M92.7 159.3h2.9M92.7 150.6h2.9M92.7 153.5h2.9M110.1 150.6h.1M110.1 150.6h5.8v17.4M34.8 165.1h.1M34.8 165.1h2.9M55 165.1h.1M55 165.1h3M58 165.1h.1M89.8 162.2h.1"/>
<path d="M89.8 165.1h.1M89.8 165.1h26.1M89.8 162.2v2.9M92.7 162.2h.1M92.7 162.2h2.9M110.1 162.2h.1M110.1 162.2h5.8M115.9 162.2h.1M115.9 165.1h.1"/>
</g>
<g fill="#f00" stroke="#f00" stroke-width=".25">
<circle cx="11.6" cy="63.7" r=".55"/>
<circle cx="23.2" cy="78.2" r=".55"/>
<circle cx="162.2" cy="84" r=".56"/>
<circle cx="34.8" cy="63.7" r=".55"/>
<circle cx="46.3" cy="78.2" r=".56"/>
<circle cx="57.9" cy="63.7" r=".55"/>
<circle cx="69.5" cy="78.2" r=".55"/>
<circle cx="84" cy="63.7" r=".55"/>
<circle cx="95.5" cy="78.2" r=".55"/>
<circle cx="249" cy="29" r=".56"/>
<circle cx="237.4" cy="29" r=".55"/>
<circle cx="249" cy="43.4" r=".56"/>
<circle cx="115.8" cy="162.2" r=".55"/>
<circle cx="144.8" cy="112.9" r=".55"/>
<circle cx="165.1" cy="107.1" r=".55"/>
<circle cx="165.1" cy="110" r=".55"/>
<circle cx="133.2" cy="107.1" r=".56"/>
<circle cx="139" cy="110" r=".55"/>
<circle cx="144.8" cy="133.2" r=".55"/>
<circle cx="139" cy="133.2" r=".55"/>
<circle cx="57.9" cy="136.1" r=".55"/>
<circle cx="57.9" cy="165.1" r=".55"/>
<circle cx="57.9" cy="150.6" r=".55"/>
<circle cx="57.9" cy="159.3" r=".55"/>
<circle cx="57.9" cy="144.8" r=".55"/>
<circle cx="34.8" cy="130.3" r=".55"/>
<circle cx="34.8" cy="144.8" r=".55"/>
<circle cx="34.8" cy="159.3" r=".55"/>
<circle cx="92.7" cy="159.3" r=".55"/>
<circle cx="92.7" cy="153.5" r=".55"/>
<circle cx="89.8" cy="147.7" r=".56"/>
<circle cx="115.8" cy="165.1" r=".55"/>
<circle cx="92.7" cy="150.6" r=".55"/>
<circle cx="257.7" cy="29" r=".55"/>
<circle cx="257.7" cy="43.4" r=".55"/>
<circle cx="269.3" cy="43.4" r=".55"/>
</g>
<g font-size="2.6">
<text x="45.5" y="15.7">U8</text>
<text x="22" y="23.8">SDA0</text>
<text x="22.3" y="20.9">SCL0</text>
<text x="40" y="19.6">1</text>
<text x="40" y="22.6">2</text>
<text x="100.5" y="22.6">19</text>
<text x="100.5" y="19.6">20</text>
<text x="107.7" y="22.6">SWCLK</text>
<text x="112.9" y="19.7">R70</text>
<text x="115.9" y="22.6">R43</text>
<text x="124.5" y="19.7">51R</text>
<text x="127.4" y="22.6">10K</text>
<text x="141.9" y="20.9">HDMI0_HOTPLUG</text>
<text x="200.2" y="18.3" transform="rotate(-90 200.2 18.3)">LCD_B1</text>
<text x="203.1" y="18.3" transform="rotate(-90 203.1 18.3)">LCD_B0</text>
<text x="206" y="18.5" transform="rotate(-90 206 18.5)">LCD_G7</text>
<text x="208.9" y="18.5" transform="rotate(-90 208.9 18.5)">LCD_G6</text>
<text x="211.8" y="18.5" transform="rotate(-90 211.8 18.5)">LCD_G5</text>
<text x="214.7" y="18.5" transform="rotate(-90 214.7 18.5)">LCD_G4</text>
<text x="217.6" y="18.5" transform="rotate(-90 217.6 18.5)">LCD_G3</text>
<text x="220.5" y="18.5" transform="rotate(-90 220.5 18.5)">LCD_G2</text>
<text x="5.8" y="27.9">VCC_3V3</text>
<text x="12.2" y="25.3">DSI_EN</text>
<text x="17.1" y="29.6">VCC_3V3</text>
<text x="20.3" y="25.5">R71</text>
<text x="31.9" y="25.5">51R</text>
<text x="40" y="25.4">3</text>
<text x="40" y="28.4">4</text>
<text x="100.5" y="28.4">17</text>
<text x="100.5" y="25.4">18</text>
<text x="107.7" y="25.5">SWDIO</text>
<text x="116.4" y="29.8">TP_SDA</text>
<text x="226.5" y="28.4">VCORE</text>
<text x="14.5" y="34.2">R44</text>
<text x="26.1" y="34.2">10K</text>
<text x="32.5" y="34">ST_RESET</text>
<text x="40" y="31.2">5</text>
<text x="40" y="34.1">6</text>
<text x="100.5" y="34.1">15</text>
<text x="100.5" y="31.2">16</text>
<text x="116.4" y="32.8">TP_SCL</text>
<text x="116.4" y="35.6">LCD_EN</text>
<text x="196.3" y="35.6" transform="rotate(-90 196.3 35.6)">49</text>
<text x="199.2" y="35.6" transform="rotate(-90 199.2 35.6)">48</text>
<text x="202.1" y="35.6" transform="rotate(-90 202.1 35.6)">47</text>
<text x="205" y="35.6" transform="rotate(-90 205 35.6)">46</text>
<text x="207.9" y="35.6" transform="rotate(-90 207.9 35.6)">45</text>
<text x="210.8" y="35.6" transform="rotate(-90 210.8 35.6)">44</text>
<text x="213.7" y="35.6" transform="rotate(-90 213.7 35.6)">43</text>
<text x="216.6" y="35.6" transform="rotate(-90 216.6 35.6)">42</text>
<text x="219.5" y="35.6" transform="rotate(-90 219.5 35.6)">41</text>
<text x="222.3" y="35.6" transform="rotate(-90 222.3 35.6)">40</text>
<text x="237.4" y="34.2">C31</text>
<text x="249" y="34.2">C32</text>
<text x="257.7" y="34.2">C55</text>
<text x="269.3" y="34.2">C56</text>
<text x="17.7" y="38.3">LCD_L/R</text>
<text x="17.7" y="41.1">LCD_U/D</text>
<text x="40" y="37">7</text>
<text x="40" y="39.9">8</text>
<text x="100.5" y="39.9">13</text>
<text x="100.5" y="37">14</text>
<text x="116.4" y="41.4">LCD_DIR</text>
<text x="116.4" y="38.6">BRI-</text>
<text x="237.4" y="40">10nF</text>
<text x="249" y="40">1uF</text>
<text x="257.7" y="40">10nF</text>
<text x="269.3" y="40">1uF</text>
<text x="13.3" y="44.1">LCD_RESET</text>
<text x="21.2" y="46.9">BRI+</text>
<text x="38.6" y="45.7">10</text>
<text x="40" y="42.8">9</text>
<text x="100.5" y="45.7">11</text>
<text x="100.5" y="42.8">12</text>
<text x="116.4" y="44.3">TP_RST</text>
<text x="116.4" y="47.2">TP_INT</text>
<text x="176.7" y="42.9">ICN6211</text>
<text x="44.9" y="52.2">STM32G030F6P6</text>
<text x="160.7" y="52.7">LCD_B2</text>
<text x="184.8" y="51.5">1</text>
<text x="236.6" y="51.5">39</text>
<text x="252.5" y="53">LCD_G1</text>
<text x="5.8" y="56.8">VCC_3V3</text>
<text x="29" y="56.8">VCC_3V3</text>
<text x="52.2" y="56.8">VCC_3V3</text>
<text x="78.2" y="56.8">VCC_3V3</text>
<text x="160.7" y="55.6">LCD_B3</text>
<text x="164.8" y="58.5">VCC_3V3</text>
<text x="184.8" y="54.4">2</text>
<text x="184.8" y="57.3">3</text>
<text x="236.6" y="57.3">37</text>
<text x="236.6" y="54.4">38</text>
<text x="252.5" y="55.9">LCD_G0</text>
<text x="252.5" y="58.8">LCD_R7</text>
<text x="160.7" y="61.4">LCD_B4</text>
<text x="160.7" y="64.3">LCD_B5</text>
<text x="182.5" y="60">BOOT1</text>
<text x="184.8" y="60.2">4</text>
<text x="184.8" y="63.1">5</text>
<text x="184.8" y="66">6</text>
<text x="236.6" y="66">34</text>
<text x="236.6" y="63.1">35</text>
<text x="236.6" y="60.2">36</text>
<text x="252.5" y="61.7">LCD_R6</text>
<text x="11.6" y="69">C23</text>
<text x="23.2" y="69">C24</text>
<text x="34.8" y="69">C25</text>
<text x="46.4" y="69">C26</text>
<text x="58" y="69">C27</text>
<text x="69.5" y="69">C28</text>
<text x="84" y="69">C29</text>
<text x="95.6" y="69">C30</text>
<text x="160.7" y="67.2">LCD_B6</text>
<text x="160.7" y="70.1">LCD_B7</text>
<text x="184.8" y="68.9">7</text>
<text x="184.8" y="71.8">8</text>
<text x="236.6" y="71.8">32</text>
<text x="236.6" y="68.9">33</text>
<text x="252.5" y="70.4">LCD_R4</text>
<text x="252.5" y="67.5">LCD_R5</text>
<text x="11.6" y="74.8">100nF</text>
<text x="23.2" y="74.8">10uF</text>
<text x="34.8" y="74.8">10nF</text>
<text x="46.4" y="74.8">1uF</text>
<text x="58" y="74.8">10nF</text>
<text x="69.5" y="74.8">1uF</text>
<text x="84" y="74.8">10nF</text>
<text x="95.6" y="74.8">1uF</text>
<text x="159.8" y="75.9">TP_SCL</text>
<text x="183.3" y="77.6">10</text>
<text x="184.8" y="74.7">9</text>
<text x="236.6" y="77.6">30</text>
<text x="236.6" y="74.7">31</text>
<text x="252.5" y="76.2">LCD_R2</text>
<text x="252.5" y="73.3">LCD_R3</text>
<text x="159.8" y="78.8">TP_SDA</text>
<text x="165.1" y="83.4">R45</text>
<text x="173.8" y="83.4">1K</text>
<text x="180.1" y="80.3">DSI_EN</text>
<text x="183.3" y="80.5">11</text>
<text x="183.3" y="83.4">12</text>
<text x="236.6" y="83.4">28</text>
<text x="236.6" y="80.5">29</text>
<text x="252.5" y="82">LCD_R0</text>
<text x="252.5" y="79.1">LCD_R1</text>
<text x="144.5" y="84.6">VCC_3V3</text>
<text x="183.3" y="86.3">13</text>
<text x="236.6" y="86.3">27</text>
<text x="252.5" y="84.9">DE</text>
<text x="252.5" y="87.8">VSYNC</text>
<text x="159.3" y="94.4">VCC_3V3</text>
<text x="181.9" y="94.7" transform="rotate(-90 181.9 94.7)">R62</text>
<text x="26.1" y="96.5">J10</text>
<text x="33.9" y="100.8">1</text>
<text x="46.4" y="102">VCC_3V3</text>
<text x="33.9" y="103.6">2</text>
<text x="33.9" y="106.5">3</text>
<text x="41.1" y="103.7">SWDIO</text>
<text x="116.1" y="107.7">BRI-</text>
<text x="181.9" y="103.1" transform="rotate(-90 181.9 103.1)">10K</text>
<text x="193.4" y="106.3" transform="rotate(-90 193.4 106.3)">14</text>
<text x="196.3" y="106.3" transform="rotate(-90 196.3 106.3)">15</text>
<text x="199.2" y="106.3" transform="rotate(-90 199.2 106.3)">16</text>
<text x="202.1" y="106.3" transform="rotate(-90 202.1 106.3)">17</text>
<text x="205" y="106.3" transform="rotate(-90 205 106.3)">18</text>
<text x="207.9" y="106.3" transform="rotate(-90 207.9 106.3)">19</text>
<text x="210.8" y="106.3" transform="rotate(-90 210.8 106.3)">20</text>
<text x="213.7" y="106.3" transform="rotate(-90 213.7 106.3)">21</text>
<text x="216.6" y="106.3" transform="rotate(-90 216.6 106.3)">22</text>
<text x="219.5" y="106.3" transform="rotate(-90 219.5 106.3)">23</text>
<text x="222.3" y="106.3" transform="rotate(-90 222.3 106.3)">24</text>
<text x="225.3" y="106.3" transform="rotate(-90 225.3 106.3)">25</text>
<text x="228.1" y="106.3" transform="rotate(-90 228.1 106.3)">26</text>
<text x="33.9" y="109.4">4</text>
<text x="41.1" y="109.5">SWCLK</text>
<text x="109.8" y="113.5">LCD_DIR</text>
<text x="116.1" y="110.7">BRI+</text>
<text x="147.7" y="109.5">R61</text>
<text x="147.7" y="112.4">R60</text>
<text x="156.4" y="109.5">10K</text>
<text x="156.4" y="112.4">10K</text>
<text x="26.1" y="117">CON_4</text>
<text x="147.7" y="115.3">R59</text>
<text x="156.4" y="115.3">10K</text>
<text x="132.8" y="123.3" transform="rotate(-90 132.8 123.3)">100nF</text>
<text x="138.5" y="123.3" transform="rotate(-90 138.5 123.3)">100nF</text>
<text x="144.3" y="123.3" transform="rotate(-90 144.3 123.3)">100nF</text>
<text x="226.6" y="125.7" transform="rotate(-90 226.6 125.7)">PCLK</text>
<text x="17.7" y="130.9">BRI-</text>
<text x="37.1" y="129.7">1</text>
<text x="40.6" y="129.8">SW4</text>
<text x="54.2" y="129.7">3</text>
<text x="207.4" y="131.5" transform="rotate(-90 207.4 131.5)">DSI1_C_P</text>
<text x="210.4" y="131.8" transform="rotate(-90 210.4 131.8)">DSI1_C_N</text>
<text x="222.5" y="130.6" transform="rotate(-90 222.5 130.6)">VCC_3V3</text>
<text x="229.4" y="128.6" transform="rotate(-90 229.4 128.6)">HSYNC</text>
<text x="37.1" y="135.5">2</text>
<text x="54.2" y="135.5">4</text>
<text x="132.8" y="132.3" transform="rotate(-90 132.8 132.3)">C51</text>
<text x="138.5" y="132.3" transform="rotate(-90 138.5 132.3)">C52</text>
<text x="144.3" y="132.3" transform="rotate(-90 144.3 132.3)">C53</text>
<text x="195.3" y="132.9" transform="rotate(-90 195.3 132.9)">DSI1_D0_P</text>
<text x="197.9" y="133.2" transform="rotate(-90 197.9 133.2)">DSI1_D0_N</text>
<text x="201.1" y="132.9" transform="rotate(-90 201.1 132.9)">DSI1_D1_P</text>
<text x="203.7" y="133.2" transform="rotate(-90 203.7 133.2)">DSI1_D1_N</text>
<text x="36.5" y="138.4">TS-1101VS-C-A-A</text>
<text x="17.7" y="145.4">BRI+</text>
<text x="37.1" y="144.2">1</text>
<text x="37.1" y="149.9">2</text>
<text x="40.6" y="144.2">SW5</text>
<text x="54.2" y="144.2">3</text>
<text x="54.2" y="149.9">4</text>
<text x="81.7" y="146.9">ST_RESET</text>
<text x="36.5" y="152.9">TS-1101VS-C-A-A</text>
<text x="89.3" y="155.2" transform="rotate(-90 89.3 155.2)">100nF</text>
<text x="96.2" y="150.9">1</text>
<text x="110.7" y="150.9">4</text>
<text x="114.7" y="155.8">SW2</text>
<text x="11.3" y="159.9">LCD_DIR</text>
<text x="37.1" y="158.7">1</text>
<text x="40.6" y="158.7">SW3</text>
<text x="54.2" y="158.7">3</text>
<text x="114.7" y="159.3">SW PUSHBUTTON-SPST-2</text>
<text x="36.5" y="167.4">TS-1101VS-C-A-A</text>
<text x="37.1" y="164.4">2</text>
<text x="54.2" y="164.4">4</text>
<text x="89.3" y="164.2" transform="rotate(-90 89.3 164.2)">C54</text>
<text x="96.2" y="163.7">2</text>
<text x="110.7" y="163.7">3</text>
<text x="98.5" y="170.1">RESET</text>
<text x="173.8" y="187.7">Title</text>
<text x="185.3" y="190.6">&lt;Title&gt;</text>
<text x="173.8" y="196.3">Size</text>
<text x="185.3" y="196.3">Document Number</text>
<text x="269.3" y="196.3">Rev</text>
<text x="176.7" y="199.3">A</text>
<text x="185.3" y="199.3">&lt;Doc&gt;</text>
<text x="272.2" y="199.3">&lt;RevCode&gt;</text>
<text x="173.8" y="205.1">Date:</text>
<text x="188.8" y="205.1">Wednesday, December 22, 2021</text>
<text x="231.7" y="205.1">Sheet</text>
<text x="246.2" y="205.1">5</text>
<text x="254.8" y="205.1">of</text>
<text x="263.5" y="205.1">6</text>
</g>
<g font-size="2.6" fill="#00c">
<text x="44.9" y="21.5">PB7/PB8</text>
<text x="75.2" y="21.5">PB3/PB4/PB5/PB6</text>
<text x="44.9" y="24.4">PB9/PC14-OSC32_IN</text>
<text x="44.9" y="27.3">PC15-OSC32_OUT</text>
<text x="73.9" y="24.4">PA15/PA14-BOOT0</text>
<text x="90.7" y="27.3">PA13</text>
<text x="44.9" y="30.2">VDD/VDDA</text>
<text x="44.9" y="33.1">VSS/VSSA</text>
<text x="44.9" y="35.9">NRST</text>
<text x="75.2" y="35.9">PB0/PB1/PB2/PA8</text>
<text x="82.9" y="30.2">PA12[PA10]</text>
<text x="84.3" y="33.1">PA11[PA9]</text>
<text x="44.9" y="38.9">PA0</text>
<text x="44.9" y="41.7">PA1</text>
<text x="92.1" y="41.7">PA6</text>
<text x="92.1" y="38.9">PA7</text>
<text x="44.9" y="44.7">PA2</text>
<text x="44.9" y="47.5">PA3</text>
<text x="92.1" y="47.5">PA4</text>
<text x="92.1" y="44.7">PA5</text>
<text x="198.2" y="42.6" transform="rotate(-90 198.2 42.6)">EP</text>
<text x="189.7" y="53.3">DATA18</text>
<text x="201" y="48.9" transform="rotate(-90 201 48.9)">DATA17</text>
<text x="204" y="48.9" transform="rotate(-90 204 48.9)">DATA16</text>
<text x="206.8" y="48.9" transform="rotate(-90 206.8 48.9)">DATA15</text>
<text x="209.7" y="48.9" transform="rotate(-90 209.7 48.9)">DATA14</text>
<text x="212.6" y="48.9" transform="rotate(-90 212.6 48.9)">DATA13</text>
<text x="215.5" y="48.9" transform="rotate(-90 215.5 48.9)">DATA12</text>
<text x="218.4" y="48.9" transform="rotate(-90 218.4 48.9)">DATA11</text>
<text x="221.3" y="48.9" transform="rotate(-90 221.3 48.9)">DATA10</text>
<text x="224.2" y="48.3" transform="rotate(-90 224.2 48.3)">VCORE</text>
<text x="224.7" y="53.3">DATA9</text>
<text x="189.7" y="56.2">DATA19</text>
<text x="189.7" y="59.1">VDD3</text>
<text x="224.7" y="59.1">DATA7</text>
<text x="224.7" y="56.2">DATA8</text>
<text x="189.7" y="62">DATA20</text>
<text x="189.7" y="64.9">DATA21</text>
<text x="224.7" y="62">DATA6</text>
<text x="227.3" y="64.9">GND</text>
<text x="189.7" y="67.8">DATA22</text>
<text x="189.7" y="70.7">DATA23</text>
<text x="224.7" y="70.7">DATA4</text>
<text x="224.7" y="67.8">DATA5</text>
<text x="189.7" y="73.6">TEST</text>
<text x="189.7" y="76.5">SCL</text>
<text x="224.7" y="76.5">DATA2</text>
<text x="224.7" y="73.6">DATA3</text>
<text x="189.7" y="79.4">SDA</text>
<text x="189.7" y="82.3">EN</text>
<text x="224.7" y="82.3">DATA0</text>
<text x="224.7" y="79.4">DATA1</text>
<text x="189.7" y="85.2">VDD1</text>
<text x="189.7" y="88.1">REF_CLK</text>
<text x="221.1" y="85.2">DATA_DB</text>
<text x="224.2" y="88.1">VSYNC</text>
<text x="195.2" y="99.9" transform="rotate(-90 195.2 99.9)">DA0P</text>
<text x="198.2" y="99.9" transform="rotate(-90 198.2 99.9)">DA0N</text>
<text x="201" y="99.9" transform="rotate(-90 201 99.9)">DA1P</text>
<text x="204" y="99.9" transform="rotate(-90 204 99.9)">DA1N</text>
<text x="206.8" y="99.9" transform="rotate(-90 206.8 99.9)">DACP</text>
<text x="209.7" y="99.9" transform="rotate(-90 209.7 99.9)">DACN</text>
<text x="212.6" y="99.9" transform="rotate(-90 212.6 99.9)">DA2P</text>
<text x="215.5" y="99.9" transform="rotate(-90 215.5 99.9)">DA2N</text>
<text x="218.4" y="99.9" transform="rotate(-90 218.4 99.9)">DA3P</text>
<text x="221.3" y="99.9" transform="rotate(-90 221.3 99.9)">DA3N</text>
<text x="224.2" y="99.9" transform="rotate(-90 224.2 99.9)">VDD2</text>
<text x="227.1" y="99.9" transform="rotate(-90 227.1 99.9)">PCLK</text>
<text x="230" y="99.9" transform="rotate(-90 230 99.9)">HSYNC</text>
</g>
<g font-size="2.1">
<text x="30.4" y="2.2">5</text>
<text x="85.4" y="2.2">4</text>
<text x="140.4" y="2.2">3</text>
<text x="195.4" y="2.2">2</text>
<text x="250.4" y="2.2">1</text>
<text x=".8" y="30.1">D</text>
<text x="278.7" y="30.1">D</text>
<text x=".8" y="80.8">C</text>
<text x="278.7" y="80.8">C</text>
<text x=".8" y="131.5">B</text>
<text x="278.7" y="131.5">B</text>
<text x=".8" y="182.2">A</text>
<text x="278.7" y="182.2">A</text>
<text x="30.4" y="207.8">5</text>
<text x="85.4" y="207.8">4</text>
<text x="140.4" y="207.8">3</text>
<text x="195.4" y="207.8">2</text>
<text x="250.4" y="207.8">1</text>
</g>
</svg>
